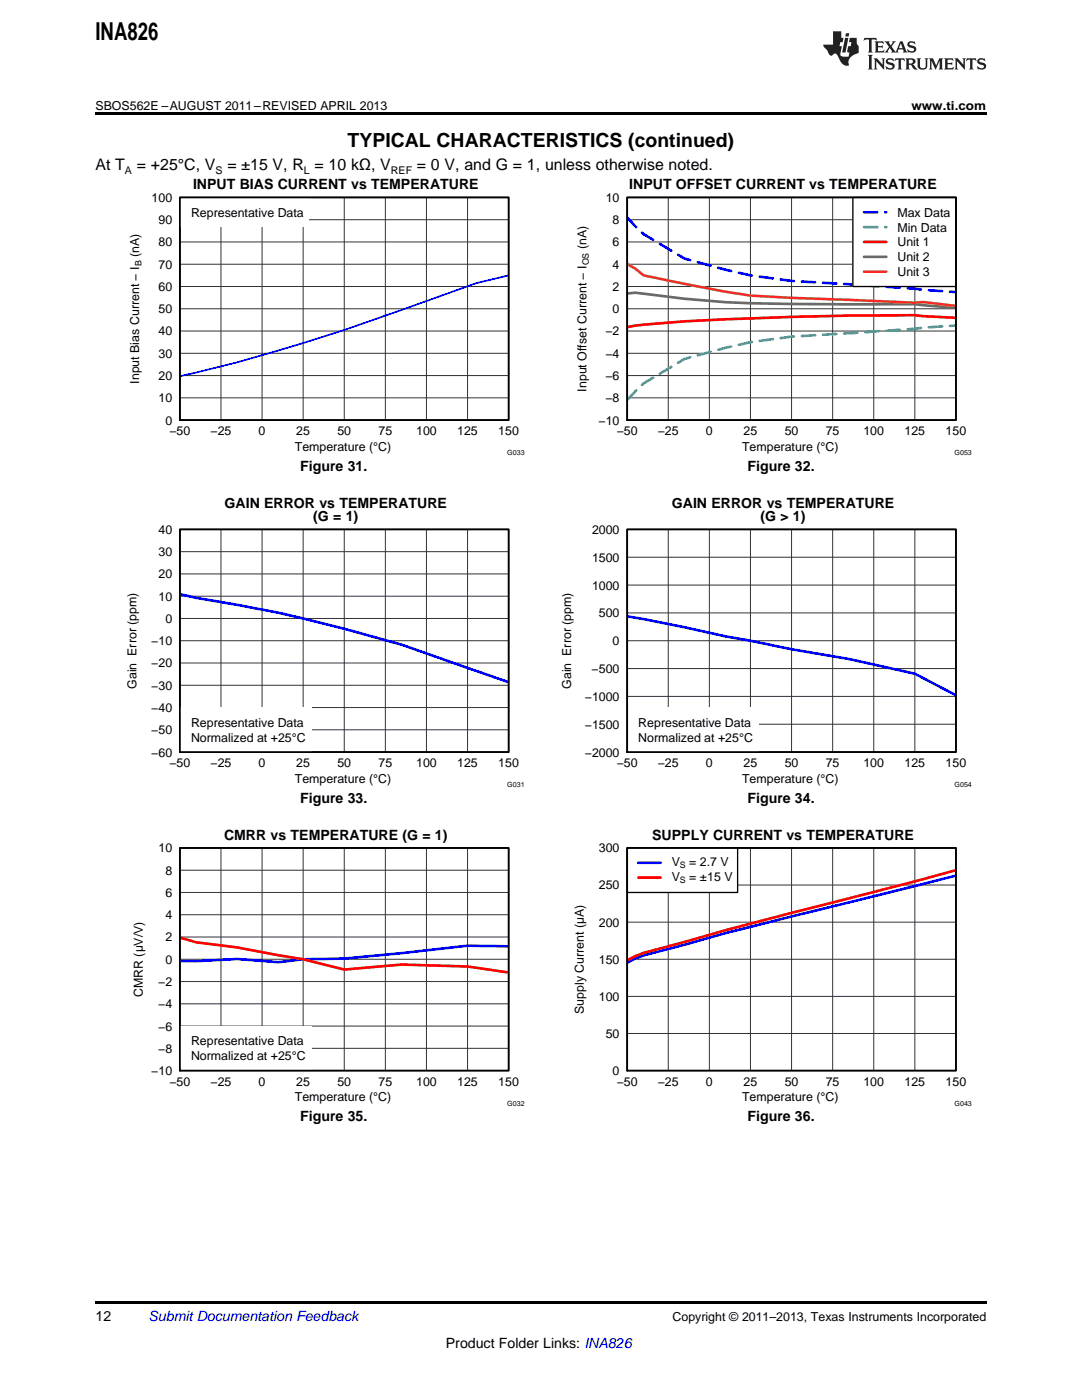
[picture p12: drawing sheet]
<svg xmlns="http://www.w3.org/2000/svg" width="216mm" height="279mm" viewBox="0 0 216 279" stroke-linecap="round" stroke-linejoin="round" font-family="sans-serif">
<path d="M19 259.7h177.8v.5h-177.8z" fill="#000"/>
<g fill="#fff">
<path d="M66.9 225.5h.3v.7h-.3z"/>
<path d="M156.1 225.5h.4v.7h-.4z"/>
</g>
<path d="M35.9 169.2h65.6v44.5h-65.6z" fill="none" stroke="#000" stroke-width=".26"/>
<g fill="none" stroke="#333" stroke-width=".2">
<path d="M35.9 169.2h65.6v44.5h-65.6zM35.9 178.1h65.6M35.9 173.7h65.6M44.1 169.2v44.5M52.3 169.2v44.5M60.5 169.2v44.5M68.7 169.2v44.5M76.9 169.2v44.5M85.1 169.2v44.5M93.3 169.2v44.5M35.9 195.9h65.6M35.9 191.4h65.6"/>
<path d="M35.9 187h65.6M35.9 182.6h65.6M35.9 209.2h65.6M35.9 204.8h65.6M35.9 200.3h65.6"/>
</g>
<path d="M101.5 188.9l-8.2-.2-13.1 1.5-11.5 1.1-8.2 .1-4.9 .6-8.2-.6-8.2 .4h-3.3" fill="none" stroke="#00f" stroke-width=".53"/>
<path d="M35.9 187.1l3.3 1 8.2 1 13.1 2.3 8.2 2.1 11.5-1 13.1 .4 8.2 1.2" fill="none" stroke="#f00" stroke-width=".53"/>
<path d="M35.9 204.8h26.2v8.9h-26.2z" fill="#fff"/>
<path d="M35.9 169.2h65.6v44.5h-65.6z" fill="none" stroke="#000" stroke-width=".35"/>
<path d="M125.1 169.2h65.6v44.5h-65.6z" fill="none" stroke="#000" stroke-width=".26"/>
<g fill="none" stroke="#333" stroke-width=".2">
<path d="M125.1 169.2h65.6v44.5h-65.6zM125.1 176.6h65.6M133.3 169.2v44.5M141.5 169.2v44.5M149.7 169.2v44.5M157.9 169.2v44.5M166.1 169.2v44.5M174.3 169.2v44.5M182.5 169.2v44.5M125.1 198.9h65.6M125.1 191.4h65.6M125.1 184h65.6"/>
<path d="M125.1 206.3h65.6"/>
</g>
<path d="M190.7 174.7l-21.3 5.4a1201.9 1201.9 0 0 0-41 10.6l-1.6 .6-1.7 .9" fill="none" stroke="#00f" stroke-width=".53"/>
<path d="M190.7 173.7l-21.3 5.6a1311.8 1311.8 0 0 0-41 10.9l-1.6 .6-1.7 .9" fill="none" stroke="#f00" stroke-width=".53"/>
<path d="M125.1 169.2h22.1v8.9h-22.1z" fill="#fff"/>
<path d="M125.1 169.2h22.1v8.9h-22.1z" fill="none" stroke="#000" stroke-width=".26"/>
<path d="M127.4 172.2h4.4" fill="none" stroke="#00f" stroke-width=".53"/>
<path d="M127.4 175.2h4.4" fill="none" stroke="#f00" stroke-width=".53"/>
<path d="M125.1 169.2h65.6v44.5h-65.6z" fill="none" stroke="#000" stroke-width=".35"/>
<g fill="#fff">
<path d="M66.9 161.9h.3v.7h-.3z"/>
<path d="M156.1 161.9h.4v.7h-.4z"/>
</g>
<path d="M35.9 105.7h65.6v44.4h-65.6z" fill="none" stroke="#000" stroke-width=".26"/>
<g fill="none" stroke="#333" stroke-width=".2">
<path d="M35.9 105.7h65.6v44.4h-65.6zM35.9 119h65.6M35.9 114.5h65.6M35.9 110.1h65.6M44.1 105.7v44.4M52.3 105.7v44.4M60.5 105.7v44.4M68.7 105.7v44.4M76.9 105.7v44.4M85.1 105.7v44.4M93.3 105.7v44.4M35.9 136.8h65.6"/>
<path d="M35.9 132.3h65.6M35.9 127.9h65.6M35.9 123.4h65.6M35.9 145.6h65.6M35.9 141.2h65.6"/>
</g>
<path d="M35.9 118.6l3.3 .7a281.3 281.3 0 0 1 41 9.4l21.3 7.4" fill="none" stroke="#00f" stroke-width=".53"/>
<path d="M35.9 141.2h26.2v8.9h-26.2z" fill="#fff"/>
<path d="M35.9 105.7h65.6v44.4h-65.6z" fill="none" stroke="#000" stroke-width=".35"/>
<path d="M125.1 105.7h65.6v44.4h-65.6z" fill="none" stroke="#000" stroke-width=".26"/>
<g fill="none" stroke="#333" stroke-width=".2">
<path d="M125.1 105.7h65.6v44.4h-65.6zM125.1 116.8h65.6M125.1 111.2h65.6M133.3 105.7v44.4M141.5 105.7v44.4M149.7 105.7v44.4M157.9 105.7v44.4M166.1 105.7v44.4M174.3 105.7v44.4M182.5 105.7v44.4M125.1 139h65.6M125.1 133.4h65.6"/>
<path d="M125.1 127.9h65.6M125.1 122.3h65.6M125.1 144.5h65.6"/>
</g>
<path d="M125.1 123l3.3 .5 16.4 3.5 13.1 2.6 11.5 1.9 13.1 3 8.2 4.3" fill="none" stroke="#00f" stroke-width=".53"/>
<path d="M125.1 141.2h26.3v8.9h-26.3z" fill="#fff"/>
<path d="M125.1 105.7h65.6v44.4h-65.6z" fill="none" stroke="#000" stroke-width=".35"/>
<g fill="#fff">
<path d="M66.9 95.7h.3v.7h-.3z"/>
<path d="M156.1 95.7h.4v.7h-.4z"/>
</g>
<path d="M35.9 39.4h65.6v44.4h-65.6z" fill="none" stroke="#000" stroke-width=".26"/>
<g fill="none" stroke="#333" stroke-width=".2">
<path d="M35.9 39.4h65.6v44.4h-65.6zM44.1 39.4v44.4M52.3 39.4v44.4M60.5 39.4v44.4M68.7 39.4v44.4M76.9 39.4v44.4M85.1 39.4v44.4M93.3 39.4v44.4M35.9 57.2h65.6M35.9 52.7h65.6M35.9 48.3h65.6M35.9 43.8h65.6"/>
<path d="M35.9 79.4h65.6M35.9 75h65.6M35.9 70.5h65.6M35.9 66.1h65.6M35.9 61.6h65.6"/>
</g>
<path d="M101.5 54.9l-6.6 1.6a899.9 899.9 0 0 1-34.4 12 281 281 0 0 1-24.6 6.6" fill="none" stroke="#00f" stroke-width=".35"/>
<path d="M35.9 39.4h25.8v5.9h-25.8z" fill="#fff"/>
<path d="M35.9 39.4h65.6v44.4h-65.6z" fill="none" stroke="#000" stroke-width=".35"/>
<path d="M125.1 39.4h65.6v44.4h-65.6z" fill="none" stroke="#000" stroke-width=".26"/>
<g fill="none" stroke="#333" stroke-width=".2">
<path d="M125.1 39.4h65.6v44.4h-65.6zM133.3 39.4v44.4M141.5 39.4v44.4M149.7 39.4v44.4M157.9 39.4v44.4M166.1 39.4v44.4M174.3 39.4v44.4M182.5 39.4v44.4M125.1 57.2h65.6M125.1 52.7h65.6M125.1 48.3h65.6M125.1 43.8h65.6"/>
<path d="M125.1 79.4h65.6M125.1 75h65.6M125.1 70.5h65.6M125.1 66.1h65.6M125.1 61.6h65.6"/>
</g>
<path d="M125.1 43.4l3.3 3.3 8.2 4.9 8.2 2.2 4.9 1.2 8.2 1.1 24.6 1.5 8.2 .7" fill="none" stroke="#00f" stroke-width=".53" stroke-dasharray="2.6 1.6"/>
<path d="M125.1 79.8l3.3-3.3 8.2-4.9 8.2-2.2 4.9-1.1 8.2-1.1 24.6-1.6 8.2-.6" fill="none" stroke="#00bfff" stroke-width=".53" stroke-dasharray="2.6 1.6"/>
<path d="M190.7 63.4l-8.2-.5a823.8 823.8 0 0 0-45.9 1.2l-8.2 .7-3.3 .5" fill="none" stroke="#f00" stroke-width=".53"/>
<path d="M125.1 58.6l1.7-.2a211 211 0 0 0 31.1 2.3h24.6l8.2 .7" fill="none" stroke="#6e8b3d" stroke-width=".53"/>
<path d="M125.1 52.7l1.7 .9 1.6 1.4 16.4 3.2 4.9 .8 8.2 .4 24.6 1 1.7-.1 6.5 .8" fill="none" stroke="#ee7600" stroke-width=".53"/>
<path d="M170.2 39.4h20.5v17.8h-20.5z" fill="#fff"/>
<path d="M170.2 39.4h20.5v17.8h-20.5z" fill="none" stroke="#000" stroke-width=".26"/>
<path d="M172.4 42.4h4.4" fill="none" stroke="#00f" stroke-width=".53" stroke-dasharray="2.6 1.6"/>
<path d="M172.4 45.3h4.4" fill="none" stroke="#00bfff" stroke-width=".53" stroke-dasharray="2.6 1.6"/>
<path d="M172.4 48.3h4.4" fill="none" stroke="#f00" stroke-width=".53"/>
<path d="M172.4 51.3h4.4" fill="none" stroke="#6e8b3d" stroke-width=".53"/>
<path d="M172.4 54.2h4.4" fill="none" stroke="#ee7600" stroke-width=".53"/>
<path d="M125.1 39.4h65.6v44.4h-65.6z" fill="none" stroke="#000" stroke-width=".35"/>
<path d="M19 22.5h177.8v.5h-177.8z" fill="#000"/>
<g fill="#231f20">
<path d="M172.5 7.6l-.1 .5 .4-.2h.6v.1v2.1l-.2 .4h.9l-.2-.4v-2.1l.1-.1h.5l.5 .2-.2-.5zM174.5 8.3l.2 .3v1.5l-.2 .4h1.8l.2-.6a1.04 1.04 0 0 1-1.3 .2v-.7h.6l.3 .2v-.6l-.3 .2h-.6v-.6l.8-.1 .4 .3-.2-.5zM176.5 8.3l.9 1.1-.9 1.1h.8l-.2-.2 .4-.7 .5 .7-.2 .2h1.5l-.2-.2 .2-.4h.9l.1 .4-.2 .2h1l-.3-.3-.7-1.9h-.5l-.9 2-.8-1 .9-1h-.8l.1 .3-.4 .5-.3-.6 .1-.2zM179.7 8.6l.4 1h-.7zM181.3 8.4a.63 .63 0 0 0-.2 .7 .63 .63 0 0 0 .6 .4l.6 .2 .1 .2a.75 .75 0 0 1-.7 .4 .75 .75 0 0 1-.6-.5l.1 .7 .1-.1a1.11 1.11 0 0 0 1.5-.6 1.13 1.13 0 0 0-1.2-.8l-.1-.4a1.04 1.04 0 0 1 1.2 .2l-.2-.5-.2 .1-.4-.2zM173.2 10.9l.2 .4v2.2l-.2 .4h1l-.3-.4v-2.2l.3-.4zM174.3 11.6l.3 .4v1.5l-.3 .4h.8l-.2-.4v-1.3l1.5 1.7v-1.9l.2-.4h-.7l.2 .4v.9l-1.1-1.3zM177 11.8a.62 .62 0 0 0-.2 .7 .62 .62 0 0 0 .6 .4l.6 .1 .1 .3a.76 .76 0 0 1-.7 .3 .76 .76 0 0 1-.7-.4l.2 .7 .1-.1a1.11 1.11 0 0 0 1.5-.6 1.13 1.13 0 0 0-1.2-.8l-.1-.4a1.04 1.04 0 0 1 1.2 .2l-.2-.6-.2 .1-.5-.1zM178.7 11.6l-.2 .6a.61 .61 0 0 1 .8-.3v1.6l-.2 .4h.9l-.2-.4v-1.6a.63 .63 0 0 1 .7 .3l-.1-.6zM180.6 11.6l.3 .4v1.5l-.3 .4h1l-.2-.2-.1-.8 .6 .2a.76 .76 0 0 0 1.2 .7l-1-1a.58 .58 0 0 0 .6-.5 .58 .58 0 0 0-.5-.6zM181.4 11.9h.1a.45 .45 0 0 1 .5 .1 .45 .45 0 0 1 .1 .5l-.8 .2zM182.9 11.6l.2 .2a2.17 2.17 0 0 0 .3 1.9 .99 .99 0 0 0 1.6-.6v-1.1l.2-.4h-.7l.2 .2a1.92 1.92 0 0 1-.2 1.8 .6 .6 0 0 1-.9-.5v-1.1l.2-.4zM185.4 11.6l.2 .4v1.5l-.2 .4h.7l-.2-.4v-1.4l.8 1.8 .8-1.8v1.4l-.2 .4h.9l-.2-.4v-1.5l.2-.4h-.8l-.6 1.5-.6-1.5zM188.4 11.6l.2 .4v1.5l-.2 .4h1.8l.1-.6a1.04 1.04 0 0 1-1.2 .1v-.6h.5l.4 .2v-.6l-.4 .2h-.5v-.7h.8l.3 .3-.1-.6zM190.5 11.6l.2 .4v1.5l-.2 .4h.7l-.2-.4v-1.3l1.5 1.7v-1.9l.2-.4h-.7l.2 .4v.9l-1.1-1.3zM192.9 11.6l-.1 .6a.61 .61 0 0 1 .7-.3l.1 1.6-.3 .4h1l-.3-.4 .1-1.6a.63 .63 0 0 1 .7 .3l-.1-.6zM195.2 11.8a.62 .62 0 0 0-.2 .7 .62 .62 0 0 0 .6 .4l.6 .1 .1 .3a.76 .76 0 0 1-.7 .3 .76 .76 0 0 1-.6-.4l.1 .7 .1-.1a1.11 1.11 0 0 0 1.6-.6 1.13 1.13 0 0 0-1.3-.8l-.1-.4a1.04 1.04 0 0 1 1.2 .2l-.1-.6-.2 .1-.5-.1z"/>
<path d="M166.2 6.3v2.6h-1.9v.4l.8 .9a.91 .91 0 0 0 1 .8 .56 .56 0 0 1 .5-.3 .56 .56 0 0 1 .5 .3l.4 .8a1.53 1.53 0 0 0 1.9 1.2 1.54 1.54 0 0 1 1-2.1l.9-.3v-1.4a1.52 1.52 0 0 1-.4-1.6h-1.3l-.2 .8h.5l-.2 .8h-.5l-.1 1v.2l.4 .1-.2 .8a1.93 1.93 0 0 1-1.6-.3l.3-1.8h-.5l.2-.8h.4l.2-.8h-.4v-1.3zM168.6 7.6l-.6 2.9h.7l.6-2.9zM168.8 6.6l-.1 .7h.6l.2-.7z"/>
</g>
<text font-size="4.9" x="19" y="7.9">INA826</text>
<text font-size="3.9" x="69.4" y="29.3">TYPICAL CHARACTERISTICS (continued)</text>
<g font-size="3.2">
<text x="19" y="34">At T</text>
<text x="27.3" y="34">= +25°C, V</text>
<text x="45.4" y="34">= ±15 V, R = 10 kΩ, V</text>
<text x="83.2" y="34">= 0 V, and G = 1, unless otherwise noted.</text>
</g>
<g font-size="2.8">
<text x="38.5" y="37.7">INPUT BIAS CURRENT vs TEMPERATURE</text>
<text x="125.6" y="37.7">INPUT OFFSET CURRENT vs TEMPERATURE</text>
<text x="59.9" y="93.9">Figure 31.</text>
<text x="149.2" y="93.9">Figure 32.</text>
<text x="44.8" y="101.3">GAIN ERROR vs TEMPERATURE</text>
<text x="134.1" y="101.3">GAIN ERROR vs TEMPERATURE</text>
<text x="62.5" y="104">(G = 1)</text>
<text x="151.8" y="104">(G &gt; 1)</text>
<text x="59.9" y="160.2">Figure 33.</text>
<text x="149.2" y="160.2">Figure 34.</text>
<text x="44.7" y="167.6">CMRR vs TEMPERATURE (G = 1)</text>
<text x="130.1" y="167.6">SUPPLY CURRENT vs TEMPERATURE</text>
<text x="59.9" y="223.7">Figure 35.</text>
<text x="149.2" y="223.7">Figure 36.</text>
<text x="19" y="263.6">12</text>
<text x="89" y="269">Product Folder Links: INA826</text>
</g>
<text font-size="2.8" fill="#0000c8" x="29.6" y="263.6">Submit Documentation Feedback</text>
<g font-size="2.5">
<text x="19" y="21.9">SBOS562E –AUGUST 2011–REVISED APRIL 2013</text>
<text x="181.9" y="21.9">www.ti.com</text>
<text x="30.2" y="40.3">100</text>
<text x="120.9" y="40.3">10</text>
<text x="31.6" y="44.7">90</text>
<text x="38.1" y="43.3">Representative Data</text>
<text x="122.2" y="44.7">8</text>
<text x="179.1" y="43.3">Max Data</text>
<text x="179.1" y="46.2">Min Data</text>
<text x="27.8" y="51.3" transform="rotate(-90 27.8 51.3)">(nA)</text>
<text x="31.6" y="53.6">70</text>
<text x="31.6" y="49.2">80</text>
<text x="117" y="49.7" transform="rotate(-90 117 49.7)">(nA)</text>
<text x="122.2" y="53.6">4</text>
<text x="122.2" y="49.2">6</text>
<text x="179.1" y="49.2">Unit 1</text>
<text x="179.1" y="52.1">Unit 2</text>
<text x="31.6" y="58.1">60</text>
<text x="122.2" y="58.1">2</text>
<text x="179.1" y="55.1">Unit 3</text>
<text x="31.6" y="62.5">50</text>
<text x="122.2" y="62.5">0</text>
<text x="31.6" y="71.4">30</text>
<text x="31.6" y="67">40</text>
<text x="120.8" y="71.4">−4</text>
<text x="120.8" y="67">−2</text>
<text x="27.8" y="76.6" transform="rotate(-90 27.8 76.6)">Input Bias Current − I</text>
<text x="31.6" y="75.8">20</text>
<text x="120.8" y="75.8">−6</text>
<text x="31.6" y="80.3">10</text>
<text x="117" y="78.2" transform="rotate(-90 117 78.2)">Input Offset Current − I</text>
<text x="120.8" y="80.3">−8</text>
<text x="33" y="84.7">0</text>
<text x="33.8" y="86.9">−50</text>
<text x="42" y="86.9">−25</text>
<text x="51.6" y="86.9">0</text>
<text x="58.8" y="89.9">Temperature (°C)</text>
<text x="59.1" y="86.9">25</text>
<text x="67.3" y="86.9">50</text>
<text x="75.5" y="86.9">75</text>
<text x="83" y="86.9">100</text>
<text x="91.2" y="86.9">125</text>
<text x="99.4" y="86.9">150</text>
<text x="119.4" y="84.7">−10</text>
<text x="123.1" y="86.9">−50</text>
<text x="131.2" y="86.9">−25</text>
<text x="140.9" y="86.9">0</text>
<text x="148.1" y="89.9">Temperature (°C)</text>
<text x="148.4" y="86.9">25</text>
<text x="156.6" y="86.9">50</text>
<text x="164.8" y="86.9">75</text>
<text x="172.3" y="86.9">100</text>
<text x="180.5" y="86.9">125</text>
<text x="188.7" y="86.9">150</text>
<text x="31.6" y="106.5">40</text>
<text x="118.1" y="106.5">2000</text>
<text x="31.6" y="111">30</text>
<text x="118.1" y="112.1">1500</text>
<text x="31.6" y="119.9">10</text>
<text x="31.6" y="115.4">20</text>
<text x="118.1" y="117.6">1000</text>
<text x="33" y="124.3">0</text>
<text x="119.5" y="123.2">500</text>
<text x="30.2" y="128.8">−10</text>
<text x="122.2" y="128.8">0</text>
<text x="27.3" y="137.5" transform="rotate(-90 27.3 137.5)">Gain Error (ppm)</text>
<text x="30.2" y="137.6">−30</text>
<text x="30.2" y="133.2">−20</text>
<text x="114" y="137.5" transform="rotate(-90 114 137.5)">Gain Error (ppm)</text>
<text x="118.1" y="134.3">−500</text>
<text x="30.2" y="142.1">−40</text>
<text x="116.7" y="139.9">−1000</text>
<text x="30.2" y="146.5">−50</text>
<text x="38.1" y="145.1">Representative Data</text>
<text x="38.1" y="148">Normalized at +25°C</text>
<text x="116.7" y="145.4">−1500</text>
<text x="127.4" y="145.1">Representative Data</text>
<text x="127.4" y="148">Normalized at +25°C</text>
<text x="30.2" y="151">−60</text>
<text x="33.8" y="153.1">−50</text>
<text x="42" y="153.1">−25</text>
<text x="51.6" y="153.1">0</text>
<text x="59.1" y="153.1">25</text>
<text x="67.3" y="153.1">50</text>
<text x="75.5" y="153.1">75</text>
<text x="83" y="153.1">100</text>
<text x="91.2" y="153.1">125</text>
<text x="99.4" y="153.1">150</text>
<text x="116.7" y="151">−2000</text>
<text x="123.1" y="153.1">−50</text>
<text x="131.2" y="153.1">−25</text>
<text x="140.9" y="153.1">0</text>
<text x="148.4" y="153.1">25</text>
<text x="156.6" y="153.1">50</text>
<text x="164.8" y="153.1">75</text>
<text x="172.3" y="153.1">100</text>
<text x="180.5" y="153.1">125</text>
<text x="188.7" y="153.1">150</text>
<text x="58.8" y="156.2">Temperature (°C)</text>
<text x="148.1" y="156.2">Temperature (°C)</text>
<text x="31.6" y="170.1">10</text>
<text x="119.5" y="170.1">300</text>
<text x="134" y="172.8">V</text>
<text x="137.5" y="172.8">= 2.7 V</text>
<text x="33" y="179">6</text>
<text x="33" y="174.6">8</text>
<text x="119.5" y="177.5">250</text>
<text x="134" y="175.8">V</text>
<text x="137.5" y="175.8">= ±15 V</text>
<text x="33" y="183.4">4</text>
<text x="119.5" y="184.9">200</text>
<text x="33" y="187.9">2</text>
<text x="31.6" y="196.8">−2</text>
<text x="33" y="192.3">0</text>
<text x="119.5" y="192.3">150</text>
<text x="28.5" y="199" transform="rotate(-90 28.5 199)">CMRR (µV/V)</text>
<text x="31.6" y="201.2">−4</text>
<text x="116.5" y="202.4" transform="rotate(-90 116.5 202.4)">Supply Current (µA)</text>
<text x="119.5" y="199.7">100</text>
<text x="31.6" y="205.7">−6</text>
<text x="38.1" y="208.6">Representative Data</text>
<text x="120.9" y="207.1">50</text>
<text x="30.2" y="214.5">−10</text>
<text x="31.6" y="210.1">−8</text>
<text x="38.1" y="211.6">Normalized at +25°C</text>
<text x="122.2" y="214.5">0</text>
<text x="33.8" y="216.7">−50</text>
<text x="42" y="216.7">−25</text>
<text x="51.6" y="216.7">0</text>
<text x="58.8" y="219.8">Temperature (°C)</text>
<text x="59.1" y="216.7">25</text>
<text x="67.3" y="216.7">50</text>
<text x="75.5" y="216.7">75</text>
<text x="83" y="216.7">100</text>
<text x="91.2" y="216.7">125</text>
<text x="99.4" y="216.7">150</text>
<text x="123.1" y="216.7">−50</text>
<text x="131.2" y="216.7">−25</text>
<text x="140.9" y="216.7">0</text>
<text x="148.1" y="219.8">Temperature (°C)</text>
<text x="148.4" y="216.7">25</text>
<text x="156.6" y="216.7">50</text>
<text x="164.8" y="216.7">75</text>
<text x="172.3" y="216.7">100</text>
<text x="180.5" y="216.7">125</text>
<text x="188.7" y="216.7">150</text>
<text x="134.2" y="263.6">Copyright © 2011–2013, Texas Instruments Incorporated</text>
</g>
<g font-size="2.1">
<text x="24.9" y="34.6">A</text>
<text x="43" y="34.6">S</text>
<text x="60.6" y="34.6">L</text>
<text x="78" y="34.6">REF</text>
</g>
<g font-size="1.8">
<text x="28.2" y="53.2" transform="rotate(-90 28.2 53.2)">B</text>
<text x="117.5" y="53" transform="rotate(-90 117.5 53)">OS</text>
<text x="135.7" y="173.3">S</text>
<text x="135.7" y="176.2">S</text>
</g>
<g font-size="1.4">
<text x="101.2" y="90.9">G033</text>
<text x="190.5" y="90.9">G053</text>
<text x="101.2" y="157.1">G031</text>
<text x="190.5" y="157.1">G054</text>
<text x="101.2" y="220.7">G032</text>
<text x="190.5" y="220.7">G043</text>
</g>
</svg>
